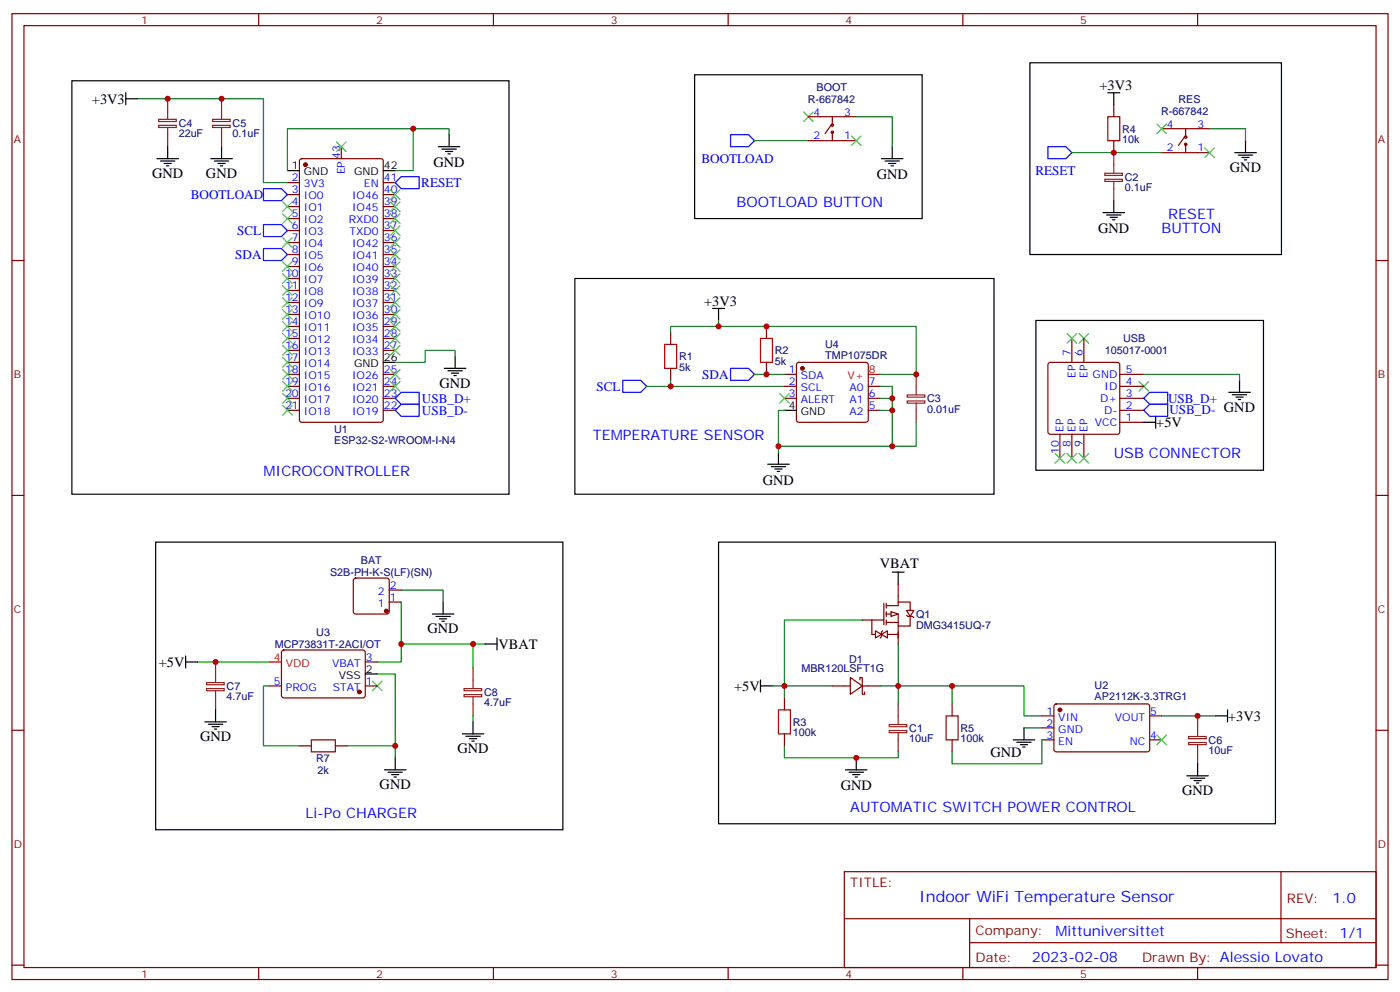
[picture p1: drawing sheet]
<svg xmlns="http://www.w3.org/2000/svg" width="412mm" height="292mm" viewBox="0 0 412 292" stroke-linecap="round" stroke-linejoin="round" font-family="sans-serif">
<g fill="none" stroke="#870000" stroke-width=".35">
<path d="M3.5 4h405.4v284.4h-405.4zM7.1 7.5h398.2v277.3h-398.2zM76.2 4v3.5M145.3 4v3.5M214.5 4v3.5M283.6 4v3.5M352.8 4v3.5M328.1 30.8v3.6M84.7 53.8h3.5M84.7 57.3h3.5M88.4 46.9l.5-.2h23.3l.6 .4 .1 76.5-.5 .7h-23.5l-.7-.4v-76.5zM100.5 43.2v3.5"/>
<path d="M112.9 53.8h3.5M112.9 57.3h3.5M328.1 41.4v3.5M3.5 76.7h3.6M84.7 60.8h3.5M84.7 64.3h3.5M84.7 67.9h3.5M84.7 71.4h3.5M84.7 74.9h3.5M84.7 78.5h3.5M112.9 60.8h3.5M112.9 64.3h3.5"/>
<path d="M112.9 67.9h3.5M112.9 71.4h3.5M112.9 74.9h3.5M112.9 78.5h3.5M405.3 76.7h3.6M84.7 82h3.5M84.7 85.5h3.5M84.7 89h3.5M84.7 92.6h3.5M84.7 96.1h3.5M84.7 99.6h3.5M112.9 82h3.5"/>
<path d="M112.9 85.5h3.5M112.9 89h3.5M112.9 92.6h3.5M112.9 96.1h3.5M112.9 99.6h3.5M197.6 97.9v3.5M84.7 103.2h3.5M84.7 106.7h3.5M84.7 110.2h3.5M84.7 113.7h3.5M84.7 117.3h3.5M112.9 103.2h3.5"/>
<path d="M112.9 110.2h3.5M112.9 113.7h3.5M112.9 117.3h3.5M197.6 108.4v3.6M84.7 120.8h3.5M112.9 120.8h3.5M3.5 145.8h3.6M405.3 145.8h3.6M260.3 177.6v6.3M261.1 178.3h3.5v-1.1h3.5v2.5M261.1 177.6v1.4M264.6 171.9v3.6"/>
<path d="M267.1 179.7h2.1l-1.1 1.8zM254 182.5h6.3M256.8 182.5v4.3h1.1M257.9 185.7l1.7 1.1-1.7 1zM259.6 186.8l1.8-1.1v2.1zM260 185.7l-.4 .4v1.4l-.3 .3M261.1 180.8h3.5v3.5M261.1 180.1v1.4M261.1 182.5v1.4M261.1 183.2h3.5M261.4 186.8h3.2M264.6 184.3v5.3"/>
<path d="M267.1 181.1l.3 .4h1.4l.4 .3M268.1 181.5v2.8h-3.5M3.5 215h3.6M405.3 215h3.6M248.7 256.6h156.6v28.2h-156.6zM377.3 256.6v20.9M248.7 270.5h156.5M285.6 277.5h119.6M285.6 270.5v14.1M3.5 284.1h3.6M76.2 284.8v3.6M145.3 284.8v3.6"/>
<path d="M214.5 284.8v3.6M283.6 284.8v3.6M352.8 284.8v3.6M405.3 284.1h3.6"/>
</g>
<circle cx="90" cy="48.5" r=".53" fill="#870000" stroke="#870000" stroke-width=".35"/>
<g fill="none" stroke="#000" stroke-width=".35">
<path d="M303.4 18.5h74.1v56.4h-74.1zM132.3 39.7v3.5M204.6 22h67v42.3h-67zM84.7 50.2h3.5M112.9 50.2h3.5M129.1 43.2h6.4M130.2 43.9h4.2M131.2 44.6h2.1M131.9 45.3h.7M259.6 46.7h6.4M260.7 47.4h4.2M261.8 48.1h2.1"/>
<path d="M262.5 48.8h.7M262.8 43.2v3.5M328.1 59.1v3.5M324.9 62.6h6.4M326 63.3h4.2M327 64h2.1M327.7 64.7h.7M112.9 106.7h3.5M226.1 136.7h6.4M227.2 137.4h4.2M228.2 138.1h2.2M229 138.8h.7"/>
<path d="M229.3 133.1v3.6"/>
</g>
<path d="M121.7 37.9v12.3h-5.3M132.3 39.7v-1.8h-47.6v12.3M190.5 113.7h40.6" fill="none" stroke="#008700" stroke-width=".35"/>
<path d="M215.2 39.7h5.3l1.7 1.7-1.7 1.8h-5.3zM77.6 55.5h5.3l1.8 1.8-1.8 1.8h-5.3zM116.4 53.8l1.8-1.8h5.3v3.5h-5.3zM308.7 43.2h5.3l1.7 1.7-1.7 1.8h-5.3zM77.6 66.1h5.3l1.8 1.8-1.8 1.7h-5.3zM77.6 73.2h5.3l1.8 1.7-1.8 1.8h-5.3zM116.4 117.3l1.8-1.8h5.3v3.5h-5.3zM183.4 112h5.3l1.8 1.7-1.8 1.8h-5.3zM215.2 108.4h5.3l1.7 1.8-1.7 1.8h-5.3zM336.9 117.3l1.8-1.8h5.3v3.5h-5.3zM338.7 119h5.3v3.6h-5.3l-1.8-1.8zM116.4 120.8l1.8-1.8h5.3v3.6h-5.3z" fill="none" stroke="#00f" stroke-width=".35"/>
<path d="M326.3 34.4h3.5v7h-3.5zM195.8 101.4h3.5v7h-3.5z" fill="none" stroke="#a10000" stroke-width=".35"/>
<path d="M267.2 116.3h5.2v.6h-5.2zM267.2 118h5.2v.7h-5.2zM269.9 110.2v6M269.9 118.7v5.6" fill="none" stroke="#8c2424" stroke-width=".35"/>
<path d="M262.5 180.1l2.1 .7-2.1 .7z" fill="#fff" stroke="#870000" stroke-width=".35"/>
<g fill="none" stroke="#870000" stroke-width=".35">
<path d="M238.1 34.4h14.1M244.8 36.8l-1.7 2.5M245.2 34.4v2.4M245.2 38.9v2.5M342.2 37.9h14.1M349.2 37.9v2.5M238.1 41.4h14.1M342.2 44.9h14.1M348.9 40.4l-1.8 2.4M349.2 42.5v2.4M225.8 96.1v3.5M315.7 99.6v7.1"/>
<path d="M319.3 99.6v7.1M225.8 106.7v3.5M231.1 117.3h3.5M231.1 113.7h3.5M231.1 110.2h3.5M234.8 106.9l.5-.2h19.8l.5 .2 .2 .5v16.2l-.3 .5-.4 .2h-19.8l-.5-.2-.2-.5v-16.2zM255.8 117.3h3.5M255.8 113.7h3.5M308.9 106.9l.5-.2h19.7l.5 .2 .2 .5v19.7l-.2 .5-.5 .2h-19.7l-.5-.2-.2-.5v-19.7zM329.8 117.3h7.1M329.8 113.7h7.1M329.8 110.2h7.1"/>
<path d="M255.8 120.8h3.5M312.2 127.8v7.1M315.7 127.8v7.1M319.3 127.8v7.1M329.8 124.3h7.1M329.8 120.8h7.1M104.3 170.4l.5-.2h9.1l.5 .2 .3 .5v9.2l-.3 .5-.5 .2h-9.1l-.5-.3-.2-.4v-9.2zM114.7 177.2h3.5M114.7 173.7h3.5M264.6 175.5v1.7M83.1 191.6l.5-.3 23.6 .1 .4 .7-.1 12.9-.6 .5-23.6-.1-.4-.6v-12.7zM107.6 194.9h3.5"/>
<path d="M250.5 199.5l3.5 2.4-3.5 2.5zM79.4 201.9h3.5M88.2 219.6h3.5M98.8 219.6h3.5M107.6 201.9h3.5M231.1 205.5v3.5M231.1 216v3.6M245.2 201.9h5.3M253.3 200.2v-.7h.7v4.9h.7v-.7M254 201.9h5.3M280.5 207.2v3.5M280.5 217.8v3.5"/>
<path d="M306.9 210.7h3.5M306.9 214.3h3.5M306.9 217.8h3.5M310.7 207.4l.4-.2 27.1 .1 .5 .6-.1 13-.6 .4h-27.1l-.5-.7v-12.7zM338.7 210.7h3.5M338.7 217.8h3.5"/>
<circle cx="245.2" cy="38.9" r=".35"/>
<circle cx="245.2" cy="36.8" r=".35"/>
<circle cx="349.3" cy="40.4" r=".35"/>
<circle cx="349.3" cy="42.5" r=".35"/>
</g>
<g fill="#870000" stroke="#870000" stroke-width=".35">
<circle cx="312.2" cy="209" r=".53"/>
<circle cx="113.8" cy="179.9" r=".53"/>
<circle cx="236.4" cy="108.4" r=".53"/>
<circle cx="105.8" cy="203.7" r=".53"/>
</g>
<path d="M224 99.6h3.5v7.1h-3.5zM91.7 217.8h7.1v3.5h-7.1zM229.3 209h3.5v7h-3.5zM278.7 210.7h3.5v7.1h-3.5z" fill="none" stroke="#a10000" stroke-width=".35"/>
<g fill="none" stroke="#008700" stroke-width=".35">
<path d="M40.6 29.1h37v24.7h7.1M252.2 34.4h10.6v8.8M356.3 37.9h10.6v3.5M222.2 41.4h15.9M315.7 44.9h26.5M197.6 97.9v-1.8h72.3v14.1h-10.6M211.7 94.3v1.8M134.1 104.9v-1.7h-8.9v3.5h-8.8M197.6 112v1.7M222.2 110.2h8.9M259.3 113.7h3.5v17.7M259.3 117.3h3.5"/>
<path d="M336.9 110.2h28.2v1.8M231.1 120.8h-1.8v12.3M259.3 120.8h3.5M269.9 124.3v7.1h-40.6M118.2 173.7h12.3v3.5M118.2 177.2v17.7h-7.1M58.2 194.9h21.2M111.1 198.4h5.3v24.7M118.2 189.6h21.1v7M139.3 189.6h3.6M254 182.5h-22.9v19.4h-3.6M264.6 189.6v12.3h-5.3"/>
<path d="M79.4 201.9h-1.8v17.7h10.6M102.3 219.6h14.1M139.3 210.7v1.8M231.1 219.6v3.5h33.5v-1.8M245.2 201.9h-14.1v3.6M264.6 207.2v-5.3h15.9v5.3M280.5 201.9h21.1v8.8h5.3M301.6 214.3h5.3M306.9 217.8v7.1h-26.4v-3.6M342.2 210.7h15.9"/>
</g>
<g fill="none" stroke="#8c2424" stroke-width=".35">
<path d="M46.7 35.1h5.2v.7h-5.2zM46.7 36.9h5.2v.6h-5.2zM49.4 29.1v6M49.4 37.5v5.7M62.6 35.1h5.2v.7h-5.2zM62.6 36.9h5.2v.6h-5.2zM65.3 29.1v6M65.3 37.5v5.7M325.4 51h5.2v.6h-5.2zM325.4 52.8h5.2v.6h-5.2zM328.1 44.9v6M328.1 53.4v5.7"/>
<path d="M63.5 194.9v6M139.3 196.6v6M60.9 200.9h5.1v.7h-5.1zM60.9 202.7h5.1v.6h-5.1zM63.5 203.3v5.7M136.7 202.7h5.2v.6h-5.2zM136.7 204.5h5.2v.6h-5.2zM139.3 205.1v5.6M261.9 213.3h5.2v.6h-5.2zM261.9 215.1h5.2v.6h-5.2zM264.6 207.2v6M264.6 215.7v5.6"/>
<path d="M350.1 216.8h5.2v.7h-5.2zM350.1 218.6h5.2v.6h-5.2zM352.8 210.7v6M352.8 219.2v5.7"/>
</g>
<g fill="none" stroke="#000" stroke-width=".35">
<path d="M21.2 23.8h128.7v121.7h-128.7zM37 29.1h3.6M37 27.3v3.5M326.3 27.3h3.5M328.1 27.3v3.5M46.2 46.7h6.4M47.3 47.4h4.2M48.3 48.1h2.1M49 48.8h.7M49.4 43.2v3.5M62.1 46.7h6.3M63.1 47.4h4.3"/>
<path d="M64.2 48.1h2.1M64.9 48.8h.7M65.3 43.2v3.5M363.7 44.9h6.4M364.8 45.6h4.2M365.8 46.4h2.1M366.5 47.1h.7M366.9 41.4v3.5M169.3 82h123.5v63.5h-123.5zM209.9 90.8h3.5M211.7 90.8v3.5M305.2 94.3h67v44.1h-67z"/>
<path d="M130.9 108.4h6.3M131.9 109.1h4.3M133 109.9h2.1M133.7 110.6h.7M134.1 104.9v3.5M361.9 115.5h6.4M363 116.2h4.2M364.1 116.9h2.1M364.8 117.6h.7M365.1 112v3.5M231.1 120.8h3.5M336.9 124.3h3.5"/>
<path d="M340.4 122.6v3.5M45.9 159.6h119.9v84.7h-119.9zM211.7 159.6h164v82.9h-164zM130.5 177.2v3.6M262.8 168.4h3.5M264.6 168.4v3.5M54.7 194.9h3.5M54.7 193.1v3.5M107.6 198.4h3.5M127.4 180.8h6.3M128.4 181.5h4.2M129.5 182.2h2.1"/>
<path d="M130.2 182.9h.7M142.9 189.6h3.5M146.4 187.8v3.5M60.3 212.5h6.4M61.4 213.2h4.2M62.4 213.9h2.2M63.1 214.6h.8M63.5 209v3.5M136.2 216h6.3M137.2 216.7h4.3M138.3 217.5h2.1M139 218.2h.7"/>
<path d="M139.3 212.5v3.5M224 201.9h3.5M224 200.2v3.5M298.4 217.8h6.4M299.5 218.5h4.2M300.6 219.2h2.1M301.3 219.9h.7M301.6 214.3v3.5M358.1 210.7h3.5M361.6 209v3.5M113.2 226.6h6.4M114.3 227.3h4.2"/>
<path d="M115.4 228h2.1M116.1 228.7h.7M116.4 223.1v3.5M249.1 226.6h6.3M250.1 227.3h4.3M251.2 228h2.1M251.9 228.7h.7M252.2 223.1v3.5M349.6 228.4h6.4M350.7 229.1h4.2M351.7 229.8h2.1M352.4 230.5h.7"/>
<path d="M352.8 224.9v3.5"/>
</g>
<g fill="none" stroke="#3c3" stroke-width=".35">
<path d="M236.7 32.9l2.8 2.9M239.5 32.9l-2.8 2.9M340.8 36.5l2.8 2.8M343.6 36.5l-2.8 2.8M83.3 59.4l2.8 2.8M86.1 59.4l-2.8 2.8M99.1 41.8l2.9 2.8M102 41.8l-2.9 2.8M115 59.4l2.8 2.8M115 55.9l2.8 2.8M117.8 55.9l-2.8 2.8M117.8 59.4l-2.8 2.8"/>
<path d="M250.8 40l2.8 2.8M253.6 40l-2.8 2.8M354.9 43.5l2.8 2.9M357.7 43.5l-2.8 2.9M83.3 62.9l2.8 2.9M83.3 70l2.8 2.8M83.3 77l2.8 2.9M86.1 62.9l-2.8 2.9M86.1 70l-2.8 2.8M86.1 77l-2.8 2.9M115 77l2.8 2.9M115 73.5l2.8 2.8"/>
<path d="M115 70l2.8 2.8M115 66.5l2.8 2.8M115 62.9l2.8 2.9M117.8 62.9l-2.8 2.9M117.8 66.5l-2.8 2.8M117.8 73.5l-2.8 2.8M117.8 77l-2.8 2.9M117.8 70l-2.8 2.8M83.3 80.6l2.8 2.8M83.3 84.1l2.8 2.8M83.3 87.6l2.8 2.9M83.3 91.2l2.8 2.8"/>
<path d="M83.3 94.7l2.8 2.8M83.3 98.2l2.8 2.8M86.1 80.6l-2.8 2.8M86.1 84.1l-2.8 2.8M86.1 87.6l-2.8 2.9M86.1 91.2l-2.8 2.8M86.1 94.7l-2.8 2.8M86.1 98.2l-2.8 2.8M115 98.2l2.8 2.8M115 94.7l2.8 2.8M115 91.2l2.8 2.8M115 87.6l2.8 2.9"/>
<path d="M115 84.1l2.8 2.8M115 80.6l2.8 2.8M117.8 80.6l-2.8 2.8M117.8 87.6l-2.8 2.9M117.8 84.1l-2.8 2.8M117.8 98.2l-2.8 2.8M117.8 94.7l-2.8 2.8M117.8 91.2l-2.8 2.8M314.3 98.2l2.8 2.8M317.1 98.2l-2.8 2.8M317.9 98.2l2.8 2.8M320.7 98.2l-2.8 2.8"/>
<path d="M83.3 101.7l2.8 2.9M83.3 105.3l2.8 2.8M83.3 108.8l2.8 2.8M83.3 112.3l2.8 2.8M83.3 119.4l2.8 2.8M83.3 115.9l2.8 2.8M86.1 101.7l-2.8 2.9M86.1 105.3l-2.8 2.8M86.1 108.8l-2.8 2.8M86.1 112.3l-2.8 2.8M86.1 119.4l-2.8 2.8M86.1 115.9l-2.8 2.8"/>
<path d="M115 108.8l2.8 2.8M115 112.3l2.8 2.8M115 101.7l2.8 2.9M117.8 112.3l-2.8 2.8M117.8 108.8l-2.8 2.8M117.8 101.7l-2.8 2.9M229.7 115.9l2.8 2.8M232.5 115.9l-2.8 2.8M335.5 112.3l2.8 2.8M338.3 112.3l-2.8 2.8M310.8 133.5l2.8 2.8M313.6 133.5l-2.8 2.8"/>
<path d="M314.3 133.5l2.8 2.8M317.1 133.5l-2.8 2.8M317.9 133.5l2.8 2.8M320.7 133.5l-2.8 2.8M109.7 200.5l2.8 2.8M112.5 200.5l-2.8 2.8M340.8 216.4l2.8 2.8M343.6 216.4l-2.8 2.8"/>
</g>
<path d="M255.8 110.2h3.5M79.4 194.9h3.5" fill="none" stroke="#f00" stroke-width=".35"/>
<g fill="#c00">
<circle cx="280.5" cy="201.9" r=".88"/>
<circle cx="49.4" cy="29.1" r=".88"/>
<circle cx="65.3" cy="29.1" r=".88"/>
<circle cx="118.2" cy="189.6" r=".88"/>
<circle cx="139.3" cy="189.6" r=".88"/>
<circle cx="225.8" cy="110.2" r=".88"/>
<circle cx="211.7" cy="96.1" r=".88"/>
<circle cx="229.3" cy="131.4" r=".88"/>
<circle cx="262.8" cy="131.4" r=".88"/>
<circle cx="262.8" cy="117.3" r=".88"/>
<circle cx="262.8" cy="120.8" r=".88"/>
<circle cx="121.7" cy="37.9" r=".88"/>
<circle cx="197.6" cy="113.7" r=".88"/>
<circle cx="352.8" cy="210.7" r=".88"/>
<circle cx="116.4" cy="219.6" r=".88"/>
<circle cx="63.5" cy="194.9" r=".88"/>
<circle cx="264.6" cy="201.9" r=".88"/>
<circle cx="252.2" cy="223.1" r=".88"/>
<circle cx="269.9" cy="110.2" r=".88"/>
<circle cx="225.8" cy="96.1" r=".88"/>
<circle cx="231.1" cy="201.9" r=".88"/>
<circle cx="328.1" cy="44.9" r=".88"/>
</g>
<text font-size="4.6" fill="#00f" x="270.8" y="265.6">Indoor WiFi Temperature Sensor</text>
<g font-size="4.2">
<text x="323.8" y="26.6">+3V3</text>
<text x="27.1" y="30.5">+3V3</text>
<text x="44.8" y="52.4">GND</text>
<text x="60.7" y="52.4">GND</text>
<text x="127.7" y="49.2">GND</text>
<text x="258.2" y="52.8">GND</text>
<text x="362.3" y="50.6">GND</text>
<text x="323.5" y="68.6">GND</text>
<text x="207.4" y="90.1">+3V3</text>
<text x="129.5" y="114.1">GND</text>
<text x="340.6" y="125.8">+5V</text>
<text x="224.7" y="142.7">GND</text>
<text x="259.1" y="167.2">VBAT</text>
<text x="125.9" y="186.4">GND</text>
<text x="146.9" y="191">VBAT</text>
<text x="46.8" y="196.3">+5V</text>
<text x="216.2" y="203.3">+5V</text>
<text x="361.8" y="212.2">+3V3</text>
<text x="58.9" y="218.2">GND</text>
<text x="134.8" y="221.7">GND</text>
<text x="291.8" y="222.7">GND</text>
<text x="111.8" y="232.3">GND</text>
<text x="247.7" y="232.7">GND</text>
<text x="348.2" y="234">GND</text>
</g>
<g font-size="4.2" fill="#00f">
<text x="217" y="60.8">BOOTLOAD BUTTON</text>
<text x="344.1" y="64.3">RESET</text>
<text x="342.2" y="68.6">BUTTON</text>
<text x="174.6" y="129.6">TEMPERATURE SENSOR</text>
<text x="328.1" y="134.9">USB CONNECTOR</text>
<text x="77.6" y="140.2">MICROCONTROLLER</text>
<text x="250.5" y="239">AUTOMATIC SWITCH POWER CONTROL</text>
<text x="90" y="240.7">Li-Po CHARGER</text>
<text x="392.5" y="265.9">1.0</text>
<text x="310.9" y="275.4">Mittuniversittet</text>
<text x="304" y="283.2">2023-02-08</text>
</g>
<g font-size="3.9" fill="#00f">
<text x="206.6" y="48">BOOTLOAD</text>
<text x="305" y="51.5">RESET</text>
<text x="56.2" y="58.5">BOOTLOAD</text>
<text x="124.1" y="55">RESET</text>
<text x="69.8" y="69.1">SCL</text>
<text x="69.3" y="76.2">SDA</text>
<text x="206.8" y="111.6">SDA</text>
<text x="124.3" y="118.5">USB_D+</text>
<text x="175.7" y="115">SCL</text>
<text x="344.1" y="118.5">USB_D+</text>
<text x="124.3" y="122">USB_D-</text>
<text x="344.5" y="122">USB_D- GND</text>
</g>
<g font-size="3.9" fill="#800">
<text x="250.5" y="261.2">TITLE:</text>
<text x="379.1" y="265.9">REV:</text>
<text x="287.4" y="275.4">Company:</text>
<text x="378.7" y="276">Sheet: 1/1</text>
<text x="287.4" y="283.1">Date:</text>
<text x="336.4" y="283.2">Draw</text>
<text x="346.6" y="283.2">n By: Alessio Lovato</text>
</g>
<g font-size="3.2" fill="#800">
<text x="41.6" y="7">1</text>
<text x="110.8" y="7">2</text>
<text x="179.9" y="7">3</text>
<text x="249.1" y="7">4</text>
<text x="318.2" y="7">5</text>
<text x="4.1" y="42.1">A</text>
<text x="405.9" y="42.1">A</text>
<text x="4.1" y="111.3">B</text>
<text x="405.9" y="111.3">B</text>
<text x="4.1" y="180.4">C</text>
<text x="405.9" y="180.4">C</text>
<text x="4.1" y="249.6">D</text>
<text x="405.9" y="249.6">D</text>
<text x="41.6" y="287.8">1</text>
<text x="110.8" y="287.8">2</text>
<text x="179.9" y="287.8">3</text>
<text x="249.1" y="287.8">4</text>
<text x="318.2" y="287.8">5</text>
</g>
<g font-size="3.2" fill="#000080">
<text x="240.5" y="26.7">BOOT</text>
<text x="238" y="30.2">R-667842</text>
<text x="342" y="33.7">R-667842</text>
<text x="347.2" y="30.2">RES</text>
<text x="52.6" y="40.5">22uF</text>
<text x="52.6" y="37.3">C4</text>
<text x="68.5" y="40.4">0.1uF</text>
<text x="68.5" y="37.3">C5</text>
<text x="330.6" y="39.1">R4</text>
<text x="330.6" y="42.2">10k</text>
<text x="331.3" y="53.2">C2</text>
<text x="331.3" y="56.3">0.1uF</text>
<text x="330.8" y="100.8">USB</text>
<text x="200" y="106">R1</text>
<text x="228.2" y="107.5">5k</text>
<text x="228.3" y="104.3">R2</text>
<text x="243.1" y="105.6">TMP1075DR</text>
<text x="243.1" y="102.5">U4</text>
<text x="325.4" y="104.3">105017-0001</text>
<text x="200" y="109.2">5k</text>
<text x="273.1" y="118.4">C3</text>
<text x="273.1" y="121.6">0.01uF</text>
<text x="98.4" y="130.6">ESP32-S2-WROOM-I-N4</text>
<text x="98.4" y="127.5">U1</text>
<text x="106.3" y="166">BAT</text>
<text x="97.2" y="169.5">S2B-PH-K-S(LF)(SN)</text>
<text x="269.9" y="185">DMG3415UQ-7</text>
<text x="269.9" y="182">Q1</text>
<text x="80.9" y="190.7">MCP73831T-2ACI/OT</text>
<text x="93.2" y="187.2">U3</text>
<text x="236.1" y="197.8">MBR120LSFT1G</text>
<text x="250.1" y="195.2">D1</text>
<text x="66.7" y="203.1">C7</text>
<text x="322.5" y="202.9">U2</text>
<text x="66.7" y="206.2">4.7uF</text>
<text x="142.6" y="208">4.7uF</text>
<text x="142.6" y="204.9">C8</text>
<text x="322.4" y="206.1">AP2112K-3.3TRG1</text>
<text x="233.5" y="213.7">R3</text>
<text x="267.8" y="215.4">C1</text>
<text x="282.9" y="215.5">R5</text>
<text x="233.5" y="216.8">100k</text>
<text x="267.8" y="218.6">10uF</text>
<text x="282.9" y="218.6">100k</text>
<text x="356" y="218.9">C6</text>
<text x="93.1" y="224.2">R7</text>
<text x="93.5" y="227.8">2k</text>
<text x="356" y="222.1">10uF</text>
</g>
<g font-size="3.2" fill="#00f">
<text x="239.6" y="34">4</text>
<text x="248.7" y="34">3</text>
<text x="239.6" y="41.1">2</text>
<text x="248.7" y="41.1">1</text>
<text x="343.7" y="37.5">4</text>
<text x="352.8" y="37.5">3</text>
<text x="100.2" y="46.7" transform="rotate(-90 100.2 46.7)">43</text>
<text x="343.7" y="44.6">2</text>
<text x="352.8" y="44.6">1</text>
<text x="86" y="53.4">2</text>
<text x="101.6" y="51.3" transform="rotate(-90 101.6 51.3)">EP</text>
<text x="113.1" y="53.4">41</text>
<text x="86" y="56.9">3</text>
<text x="89.5" y="55.2">3V3</text>
<text x="89.5" y="58.7">IO0</text>
<text x="103.7" y="58.7">IO46</text>
<text x="107.2" y="55.2">EN</text>
<text x="113.1" y="56.9">40</text>
<text x="86" y="60.5">4</text>
<text x="86" y="64">5</text>
<text x="89.5" y="62.2">IO1</text>
<text x="89.5" y="65.8">IO2</text>
<text x="102.7" y="65.8">RXD0</text>
<text x="103.7" y="62.2">IO45</text>
<text x="113.1" y="64">38</text>
<text x="113.1" y="60.5">39</text>
<text x="86" y="67.5">6</text>
<text x="86" y="71">7</text>
<text x="89.5" y="69.3">IO3</text>
<text x="103" y="69.3">TXD0</text>
<text x="113.1" y="71">36</text>
<text x="113.1" y="67.5">37</text>
<text x="86" y="74.6">8</text>
<text x="89.5" y="72.8">IO4</text>
<text x="89.5" y="76.3">IO5</text>
<text x="103.7" y="76.3">IO41</text>
<text x="103.7" y="72.8">IO42</text>
<text x="113.1" y="74.6">35</text>
<text x="84" y="81.6">10</text>
<text x="86" y="78.1">9</text>
<text x="89.5" y="79.9">IO6</text>
<text x="89.5" y="83.4">IO7</text>
<text x="103.7" y="83.4">IO39</text>
<text x="103.7" y="79.9">IO40</text>
<text x="113.1" y="81.6">33</text>
<text x="113.1" y="78.1">34</text>
<text x="84" y="85.2">11</text>
<text x="84" y="88.7">12</text>
<text x="89.5" y="86.9">IO8</text>
<text x="103.7" y="86.9">IO38</text>
<text x="113.1" y="88.7">31</text>
<text x="113.1" y="85.2">32</text>
<text x="84" y="92.2">13</text>
<text x="84" y="95.7">14</text>
<text x="89.5" y="90.5">IO9</text>
<text x="89.5" y="94">IO10</text>
<text x="103.7" y="94">IO36</text>
<text x="103.7" y="90.5">IO37</text>
<text x="113.1" y="95.7">29</text>
<text x="113.1" y="92.2">30</text>
<text x="84" y="99.3">15</text>
<text x="89.5" y="97.5">IO11</text>
<text x="89.5" y="101">IO12</text>
<text x="103.7" y="101">IO34</text>
<text x="103.7" y="97.5">IO35</text>
<text x="113.1" y="99.3">28</text>
<text x="84" y="102.8">16</text>
<text x="84" y="106.3">17</text>
<text x="89.5" y="104.6">IO13</text>
<text x="103.7" y="104.6">IO33</text>
<text x="113.1" y="102.8">27</text>
<text x="315.4" y="104.9" transform="rotate(-90 315.4 104.9)">7</text>
<text x="318.9" y="104.9" transform="rotate(-90 318.9 104.9)">6</text>
<text x="84" y="109.9">18</text>
<text x="84" y="113.4">19</text>
<text x="89.5" y="108.1">IO14</text>
<text x="89.5" y="111.6">IO15</text>
<text x="103.7" y="111.6">IO26</text>
<text x="113.1" y="113.4">24</text>
<text x="113.1" y="109.9">25</text>
<text x="232.4" y="109.9">1</text>
<text x="232.4" y="113.4">2</text>
<text x="235.9" y="111.6">SDA</text>
<text x="255.9" y="113.4">7</text>
<text x="316.8" y="111.3" transform="rotate(-90 316.8 111.3)">EP</text>
<text x="320.3" y="111.3" transform="rotate(-90 320.3 111.3)">EP</text>
<text x="321.9" y="111.3">GND</text>
<text x="331.6" y="113.4">4</text>
<text x="331.6" y="109.9">5</text>
<text x="84" y="116.9">20</text>
<text x="89.5" y="115.1">IO16</text>
<text x="89.5" y="118.7">IO17</text>
<text x="103.7" y="118.7">IO20</text>
<text x="103.7" y="115.1">IO21</text>
<text x="113.1" y="116.9">23</text>
<text x="232.4" y="116.9">3</text>
<text x="235.9" y="115.1">SCL</text>
<text x="235.9" y="118.7">ALERT</text>
<text x="250.3" y="118.7">A1</text>
<text x="250.3" y="115.1">A0</text>
<text x="255.9" y="116.9">6</text>
<text x="324.1" y="118.3">D+</text>
<text x="325.4" y="114.8">ID</text>
<text x="331.6" y="116.9">3</text>
<text x="84" y="120.4">21</text>
<text x="89.5" y="122.2">IO18</text>
<text x="103.7" y="122.2">IO19</text>
<text x="113.1" y="120.4">22</text>
<text x="250.3" y="122.2">A2</text>
<text x="255.9" y="120.4">5</text>
<text x="322.5" y="125.4">VCC</text>
<text x="325.3" y="121.8">D-</text>
<text x="331.6" y="124">1</text>
<text x="331.6" y="120.4">2</text>
<text x="313.3" y="127.1" transform="rotate(-90 313.3 127.1)">EP</text>
<text x="315.4" y="131.6" transform="rotate(-90 315.4 131.6)">8</text>
<text x="316.8" y="127.1" transform="rotate(-90 316.8 127.1)">EP</text>
<text x="318.9" y="131.6" transform="rotate(-90 318.9 131.6)">9</text>
<text x="320.3" y="127.1" transform="rotate(-90 320.3 127.1)">EP</text>
<text x="311.9" y="133.6" transform="rotate(-90 311.9 133.6)">10</text>
<text x="114.8" y="173.4">2</text>
<text x="111.3" y="178.6">1</text>
<text x="111.3" y="175.1">2</text>
<text x="114.8" y="176.9">1</text>
<text x="97.8" y="196.3">VBAT</text>
<text x="107.8" y="194.5">3</text>
<text x="80.7" y="201.6">5</text>
<text x="84.2" y="203.3">PROG</text>
<text x="98" y="203.3">STAT</text>
<text x="107.8" y="201.6">1</text>
<text x="308.3" y="210.4">1</text>
<text x="308.3" y="213.9">2</text>
<text x="311.7" y="212.2">VIN</text>
<text x="311.7" y="215.7">GND</text>
<text x="328.4" y="212.2">VOUT</text>
<text x="338.8" y="210.4">5</text>
<text x="308.3" y="217.5">3</text>
<text x="311.7" y="219.2">EN</text>
<text x="332.8" y="219.2">NC</text>
<text x="338.8" y="217.5">4</text>
</g>
<g font-size="3.2">
<text x="86" y="49.9">1</text>
<text x="89.5" y="51.6">GND</text>
<text x="104.3" y="51.6">GND</text>
<text x="113.1" y="49.9">42</text>
<text x="113.1" y="106.3">26</text>
<text x="104.3" y="108.1">GND</text>
<text x="232.4" y="120.4">4</text>
<text x="235.9" y="122.2">GND</text>
<text x="99.8" y="199.8">VSS</text>
<text x="107.8" y="198">2</text>
</g>
<g font-size="3.2" fill="#f00">
<text x="249.7" y="111.6">V+</text>
<text x="255.9" y="109.9">8</text>
<text x="80.7" y="194.5">4</text>
<text x="84.2" y="196.3">VDD</text>
</g>
</svg>
